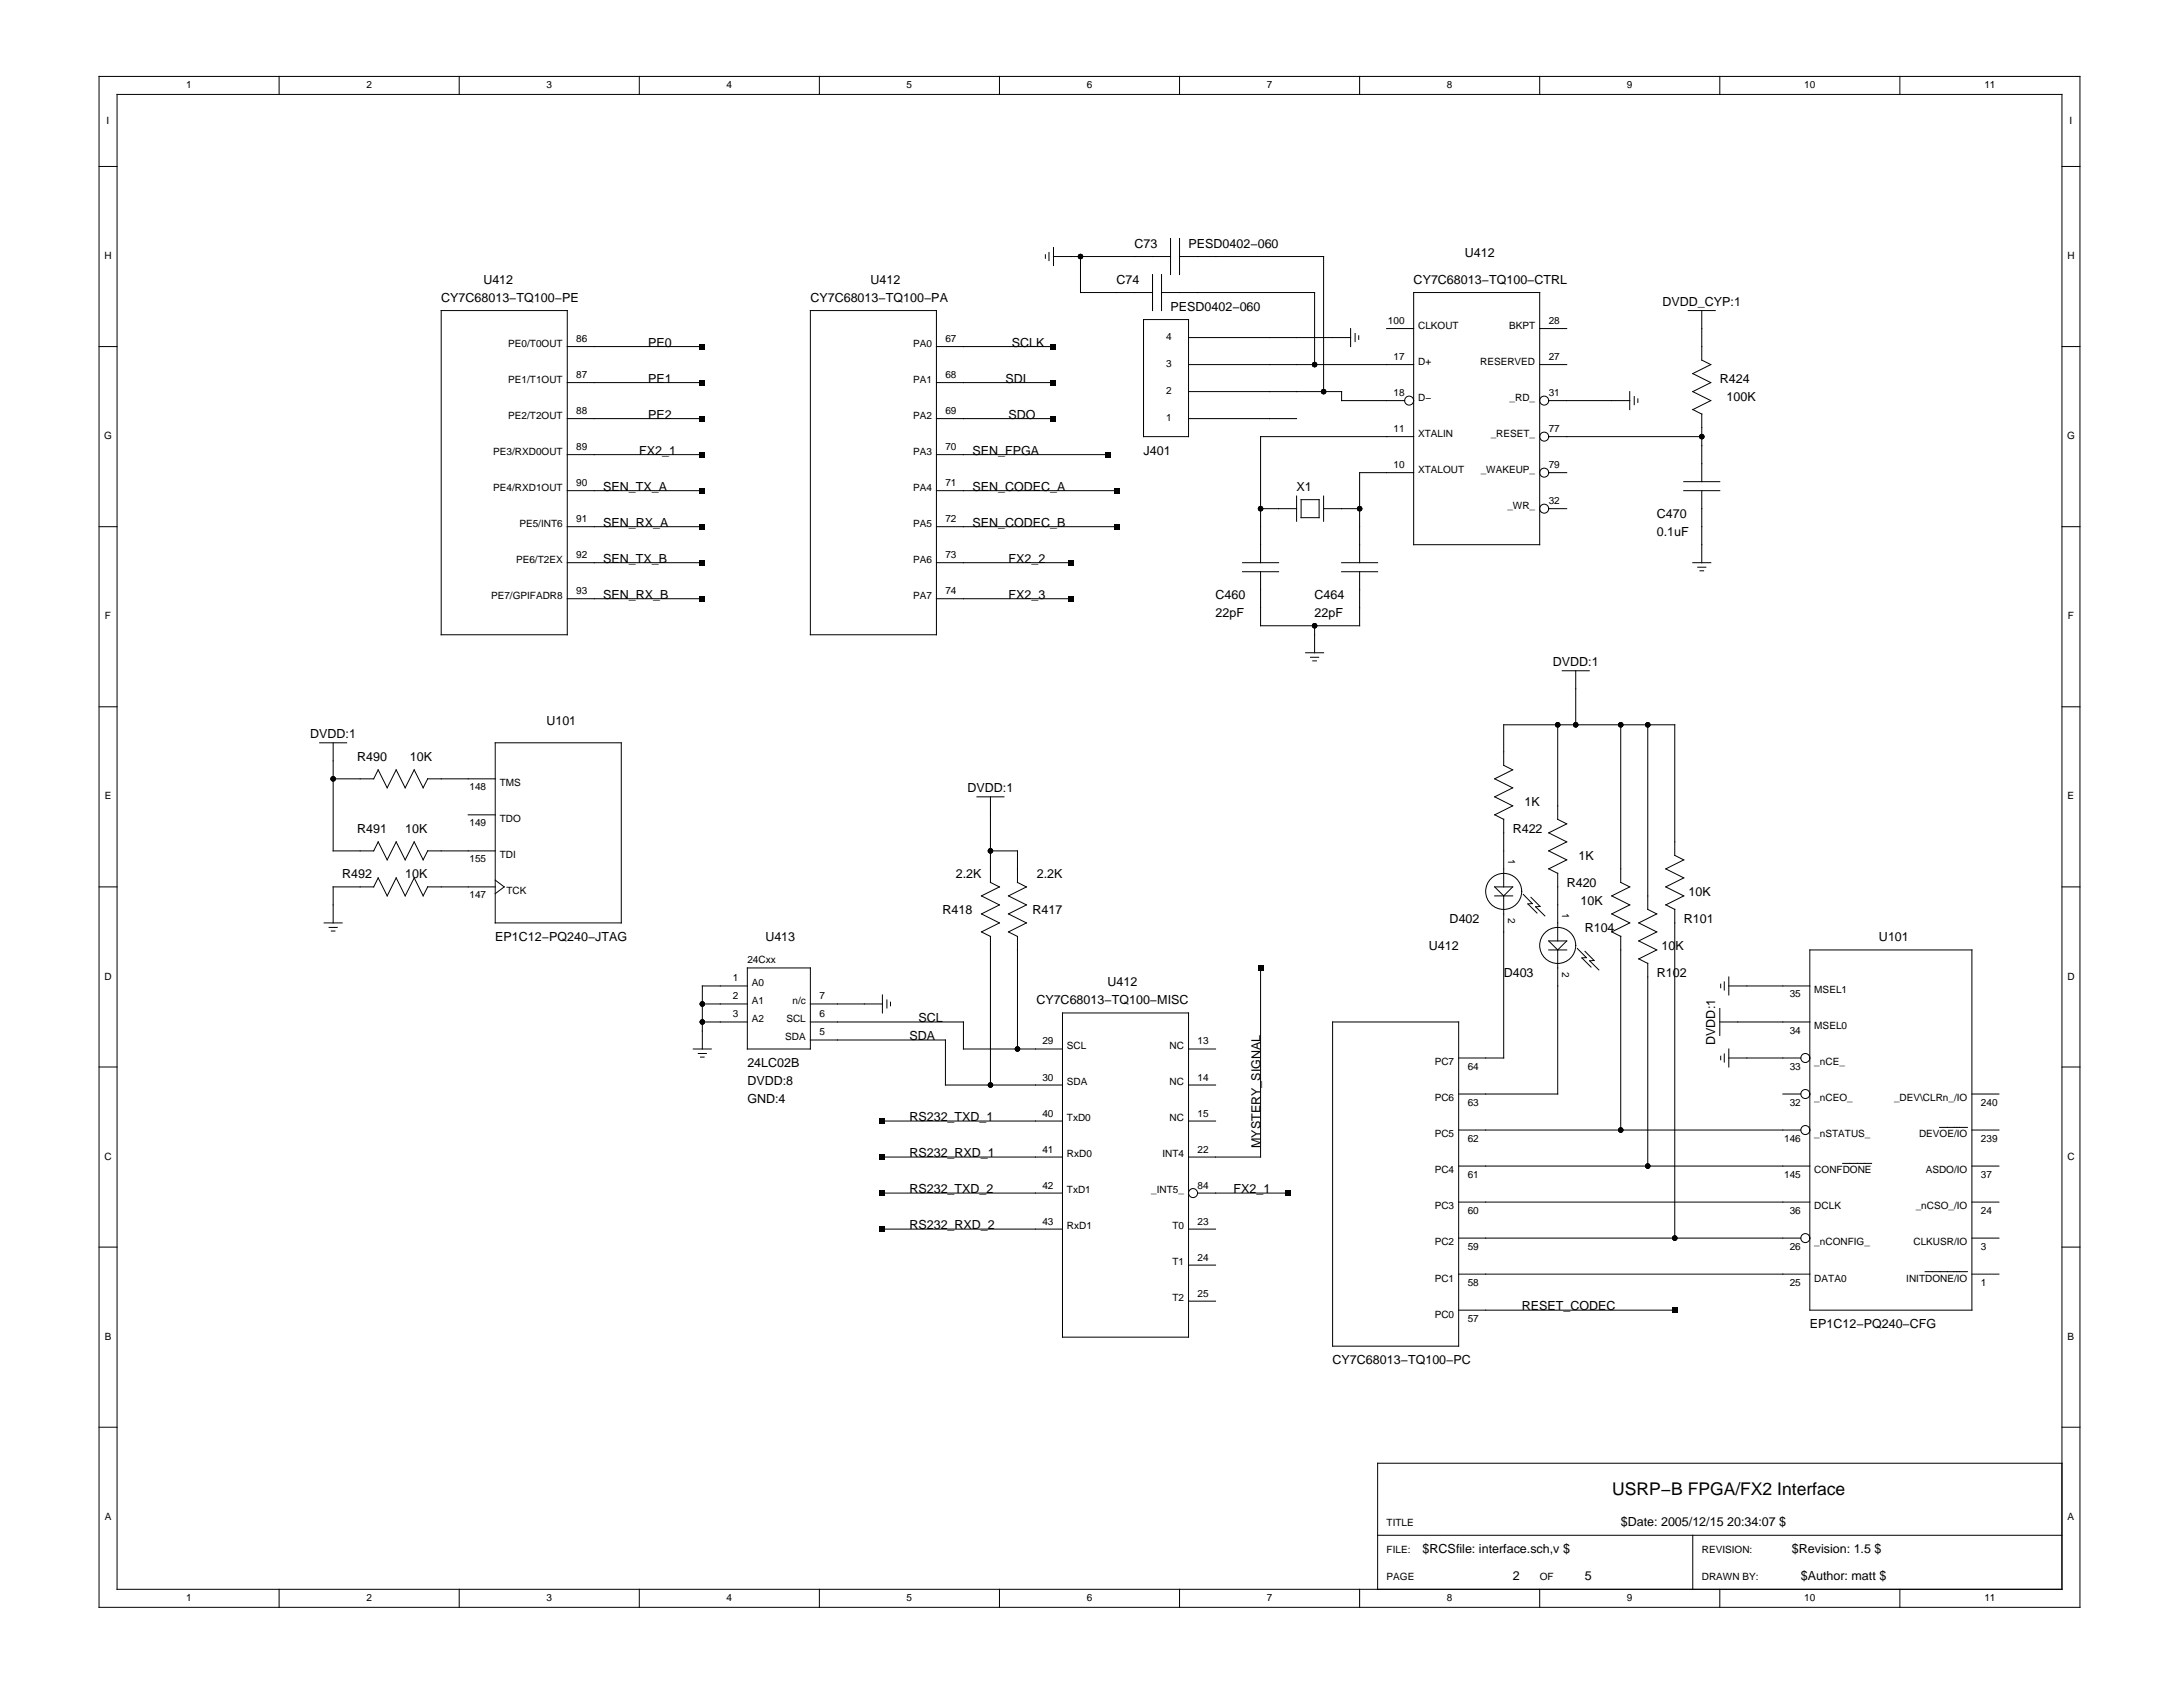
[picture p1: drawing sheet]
<svg xmlns="http://www.w3.org/2000/svg" width="279mm" height="216mm" viewBox="0 0 279 216" stroke-linecap="round" stroke-linejoin="round" font-family="sans-serif">
<g fill="none" stroke="#000" stroke-width=".13">
<path d="M12.7 9.8h254v196.3h-254zM15 12.1h249.4v191.7h-249.4zM35.8 9.8v2.3M58.9 9.8v2.3M82 9.8v2.3M105.1 9.8v2.3M128.2 9.8v2.3M151.2 9.8v2.3M174.3 9.8v2.3M197.4 9.8v2.3M220.5 9.8v2.3M243.6 9.8v2.3"/>
<path d="M12.7 21.3h2.3M56.6 39.8h16.1v41.6h-16.1zM103.9 39.8h16.2v41.6h-16.2zM134 32.7v.4M134.5 32.4v1M135.1 32.9h15M135.1 31.7v2.3M138.5 32.9v4.6h9.3M147.8 35.2v4.6M148.9 37.5h19.7v9.2M148.9 35.2v4.6M150.1 30.6v4.6"/>
<path d="M151.2 32.9h18.5v17.3M151.2 30.6v4.6M181.3 37.5h16.1v32.3h-16.1zM216.5 39.8h3.4M218.2 39.8v6.4l1.2 .5-2.3 1.2 2.3 1.2-2.3 1.1 2.3 1.2-2.3 1.1 1.1 .6v8.7M264.4 21.3h2.3M12.7 44.4h2.3M72.7 53.7h17.4M72.7 44.4h17.4M72.7 49.1h17.4M72.7 58.3h17.4M120.1 53.7h15"/>
<path d="M120.1 44.4h15M120.1 49.1h15M120.1 58.3h21.9M146.6 41h5.8v15h-5.8zM152.4 46.7h28.9M152.4 50.2h19.6v1.2h8.1M152.4 43.3h20.8M152.4 53.7h13.9M173.2 42.1v2.3M173.8 42.8v1M174.2 43v.5M177.8 42.1h3.5"/>
<path d="M181.3 56h-19.7v16.1M197.4 42.1h3.5M197.4 46.7h3.5M198.6 51.4h10.4M198.6 56h19.6M209 50.2v2.3M209.5 50.8v1.1M210 51.1v.5M264.4 44.4h2.3M12.7 67.5h2.3M72.7 72.1h17.4M72.7 62.9h17.4"/>
<path d="M72.7 67.5h17.4M72.7 76.8h17.4M120.1 72.1h17.3M120.1 62.9h23.1M120.1 67.5h23.1M120.1 76.8h17.3M159.3 72.1h4.6M159.3 73.3h4.6M161.6 65.2h4.7M161.6 73.3v6.9h12.7v-6.9M166.3 63.6v3.2M166.8 64.1h2.3v2.3h-2.3z"/>
<path d="M169.7 65.2h4.6M169.7 63.6v3.2M172 72.1h4.6M172 73.3h4.6M181.3 60.6h-7v11.5M198.6 60.6h2.3M198.6 65.2h2.3M215.9 61.8h4.6M215.9 62.9h4.6M217.1 72.1h2.3M217.7 72.7h1M218 73.2h.4"/>
<path d="M218.2 62.9v9.2M264.4 67.5h2.3M12.7 90.6h2.3M41 95.2h3.4M42.7 95.2v13.9h5.2l.6-1.2 1.1 2.3 1.2-2.3 1.2 2.3 1.1-2.3 1.2 2.3M42.7 99.9h5.2l.6-1.2 1.1 2.3 1.2-2.3 1.2 2.3 1.1-2.3 1.2 2.3M54.8 99.9h8.7M54.8 99.9l-.5 1.1M63.5 95.2h16.2v23.1h-16.2zM167.4 83.7h2.3M168 84.3h1.1M168.3 84.7h.5"/>
<path d="M168.6 80.2v3.5M199.7 92.9v12.1l1.2 .6-2.3 1.2 2.3 1.1-2.3 1.2 2.3 1.1-2.3 1.2 1.1 .6M200.3 86h3.5M202 86v6.9M207.8 92.9v20.2l1.2 .6-2.3 1.2 2.3 1.1-2.3 1.2 2.3 1.1-2.3 1.2 1.1 .6v24.8M211.3 92.9v23.7l1.1 .6-2.3 1.1 2.3 1.2-2.3 1.1 2.3 1.2-2.3 1.1 1.2 .6v26M264.4 90.6h2.3M12.7 113.7h2.3M41.6 118.3h2.3M42.2 118.9h1M42.5 119.4h.4M54.3 114.9l-1.2-2.3-1.1 2.3-1.2-2.3-1.2 2.3-1.1-2.3-.6 1.1h-5.2v4.6"/>
<path d="M54.8 113.7h8.7M54.8 109.1h8.7M54.8 109.1l-.5 1.1M54.8 113.7l-.5 1.2M60 104.5h3.5M63.5 112.8l1.2 .9-1.2 .9M125.3 102.2h3.4M127 109.1h3.5v4.1M127 102.2v11M127 113.1l1.2 .6-2.4 1.2 2.4 1.1-2.4 1.2 2.4 1.1-2.4 1.2 1.2 .6v19M130.5 113.1l1.1 .6-2.3 1.2 2.3 1.1-2.3 1.2 2.3 1.1-2.3 1.2 1.2 .6v14.4M191.7 113.7h2.3l-1.2 1.2z"/>
<path d="M191.7 114.9h2.3M192.8 114.9v20.7h-5.8M192.8 105l-1.1-.5 2.3-1.2-2.3-1.1 2.3-1.2-2.3-1.1 2.3-1.2-1.2-.6v-5.2h21.9v16.8l1.2 .5-2.3 1.2 2.3 1.2-2.3 1.1 2.3 1.2-2.3 1.1 1.1 .6M192.8 105v8.7M195.3 114.7l1.2 1.1-.6 .1 1.2 1.2M196.3 115l1.2 1.2-.6 .1 1.2 1.1M199.7 112v8.6M214.7 116.6v42.1M264.4 113.7h2.3M12.7 136.8h2.3M88.9 134.5h2.3M89.5 135.1h1.1"/>
<path d="M89.8 135.5h.5M90.1 131h5.7M90.1 128.7h5.7M95.8 124.1h8.1v10.4h-8.1zM95.8 126.4h-5.7v8.1M103.9 131h19.6v3.5h12.7M103.9 133.3h17.3v5.8h15M103.9 128.7h9.2M113.1 127.6v2.3M113.7 128.2v1M114.2 128.5v.4M136.2 129.9h16.2v41.5h-16.2z"/>
<path d="M152.4 134.5h3.5M152.4 139.1h3.5M161.6 124.1v24.2h-9.2M170.9 131h16.1v41.6h-16.1zM198.6 121.8h2.3M198.6 120.6h2.3l-1.2 1.2zM199.7 121.8v18.5h-12.7M202.3 121.6l1.1 1.2h-.6l1.2 1.2M203.2 122l1.2 1.1-.6 .1 1.2 1.2M220.5 131h11.6M220.5 129.3v3.5M220.6 126.2v.4"/>
<path d="M220.6 135.4v.5M221.1 125.9v1M221.1 135.1v1.1M221.7 135.6h9.2M221.7 126.4h10.4M221.7 125.3v2.3M221.7 134.5v2.3M232.1 121.8h20.7v46.2h-20.7zM264.4 136.8h2.3M12.7 159.9h2.3M113.1 143.7h23.1M113.1 148.3h23.1"/>
<path d="M113.1 153h23.1M113.1 157.6h23.1M152.4 143.7h3.5M152.4 157.6h3.5M153.6 153h11.5M187 158.7h43.9M187 154.1h45.1M187 149.5h45.1M187 144.9h43.9M228.6 140.3h2.3M236.3 149.2h3.7M248.7 144.5h3.6"/>
<path d="M252.8 158.7h3.5M252.8 154.1h3.5M252.8 149.5h3.5M252.8 144.9h3.5M252.8 140.3h3.5M264.4 159.9h2.3M152.4 162.2h3.5M152.4 166.8h3.5M187 168h27.7M187 163.4h45.1M246.9 163h5.4M252.8 163.4h3.5"/>
<path d="M12.7 183h2.3M176.6 196.8h87.8M217.1 196.8v7M264.4 187.6h-87.8v16.2M264.4 183h2.3M35.8 203.8v2.3M58.9 203.8v2.3M82 203.8v2.3M105.1 203.8v2.3M128.2 203.8v2.3M151.2 203.8v2.3M174.3 203.8v2.3"/>
<path d="M197.4 203.8v2.3M220.5 203.8v2.3M243.6 203.8v2.3"/>
<circle cx="180.7" cy="51.4" r=".58"/>
<circle cx="198" cy="56" r=".58"/>
<circle cx="198" cy="51.4" r=".58"/>
<circle cx="198" cy="65.2" r=".58"/>
<circle cx="198" cy="60.6" r=".58"/>
<circle cx="192.8" cy="114.3" r="2.31"/>
<circle cx="199.7" cy="121.2" r="2.31"/>
<circle cx="231.5" cy="135.6" r=".58"/>
<circle cx="153" cy="153" r=".58"/>
<circle cx="231.5" cy="144.9" r=".58"/>
<circle cx="231.5" cy="140.3" r=".58"/>
<circle cx="231.5" cy="158.7" r=".58"/>
</g>
<g fill="#000">
<path d="M89.7 44.1h.7v.7h-.7zM89.7 48.7h.7v.7h-.7zM89.7 53.3h.7v.7h-.7zM89.7 57.9h.7v.7h-.7zM134.7 44.1h.7v.7h-.7zM134.7 53.3h.7v.7h-.7zM134.7 48.7h.7v.7h-.7zM141.7 57.9h.7v.7h-.7zM89.7 71.8h.7v.7h-.7zM89.7 76.4h.7v.7h-.7zM89.7 62.6h.7v.7h-.7zM89.7 67.2h.7v.7h-.7z"/>
<path d="M137 71.8h.7v.7h-.7zM137 76.4h.7v.7h-.7zM142.8 67.2h.7v.7h-.7zM142.8 62.6h.7v.7h-.7zM161.3 123.8h.7v.6h-.7zM112.8 143.4h.7v.7h-.7zM112.8 148h.7v.7h-.7zM112.8 152.6h.7v.7h-.7zM112.8 157.2h.7v.7h-.7zM164.8 152.6h.6v.7h-.6zM214.4 167.6h.7v.7h-.7z"/>
<circle cx="138.5" cy="32.9" r=".35"/>
<circle cx="168.6" cy="46.7" r=".35"/>
<circle cx="169.7" cy="50.2" r=".35"/>
<circle cx="218.2" cy="56" r=".35"/>
<circle cx="161.6" cy="65.2" r=".35"/>
<circle cx="174.3" cy="65.2" r=".35"/>
<circle cx="42.7" cy="99.9" r=".35"/>
<circle cx="168.6" cy="80.2" r=".35"/>
<circle cx="199.7" cy="92.9" r=".35"/>
<circle cx="202" cy="92.9" r=".35"/>
<circle cx="207.8" cy="92.9" r=".35"/>
<circle cx="211.3" cy="92.9" r=".35"/>
<circle cx="127" cy="109.1" r=".35"/>
<circle cx="90.1" cy="131" r=".35"/>
<circle cx="90.1" cy="128.7" r=".35"/>
<circle cx="127" cy="139.1" r=".35"/>
<circle cx="130.5" cy="134.5" r=".35"/>
<circle cx="207.8" cy="144.9" r=".35"/>
<circle cx="211.3" cy="149.5" r=".35"/>
<circle cx="214.7" cy="158.7" r=".35"/>
</g>
<text font-size="2.2" x="206.7" y="191.7">USRP−B FPGA/FX2 Interface</text>
<g font-size="1.6">
<text x="145.5" y="31.7">C73</text>
<text x="152.4" y="31.7">PESD0402−060</text>
<text x="187.8" y="32.9">U412</text>
<text x="56.6" y="38.7">CY7C68013−TQ100−PE</text>
<text x="62" y="36.4">U412</text>
<text x="103.9" y="38.7">CY7C68013−TQ100−PA</text>
<text x="111.6" y="36.4">U412</text>
<text x="143.2" y="36.4">C74</text>
<text x="150.1" y="39.8">PESD0402−060</text>
<text x="181.3" y="36.4">CY7C68013−TQ100−CTRL</text>
<text x="213.2" y="39.2">DVDD_CYP:1</text>
<text x="83.1" y="44.4">PE0</text>
<text x="129.7" y="44.4">SCLK</text>
<text x="83.1" y="49.1">PE1</text>
<text x="83.1" y="53.7">PE2</text>
<text x="128.9" y="49.1">SDI</text>
<text x="129.3" y="53.7">SDO</text>
<text x="220.5" y="49.1">R424</text>
<text x="221.4" y="51.4">100K</text>
<text x="82" y="58.3">FX2_1</text>
<text x="124.7" y="58.3">SEN_FPGA</text>
<text x="146.6" y="58.3">J401</text>
<text x="77.4" y="62.9">SEN_TX_A</text>
<text x="124.7" y="62.9">SEN_CODEC_A</text>
<text x="166.3" y="62.9">X1</text>
<text x="77.4" y="67.5">SEN_RX_A</text>
<text x="124.7" y="67.5">SEN_CODEC_B</text>
<text x="212.4" y="66.4">C470</text>
<text x="212.4" y="68.7">0.1uF</text>
<text x="77.4" y="72.1">SEN_TX_B</text>
<text x="77.4" y="76.8">SEN_RX_B</text>
<text x="129.3" y="72.1">FX2_2</text>
<text x="129.3" y="76.8">FX2_3</text>
<text x="155.9" y="76.8">C460</text>
<text x="168.6" y="76.8">C464</text>
<text x="155.9" y="79.1">22pF</text>
<text x="168.6" y="79.1">22pF</text>
<text x="199.1" y="85.4">DVDD:1</text>
<text x="39.8" y="94.7">DVDD:1</text>
<text x="70.1" y="93">U101</text>
<text x="45.8" y="97.6">R490</text>
<text x="52.6" y="97.6">10K</text>
<text x="124.1" y="101.6">DVDD:1</text>
<text x="45.8" y="106.8">R491</text>
<text x="52" y="106.8">10K</text>
<text x="194" y="106.8">R422</text>
<text x="195.5" y="103.3">1K</text>
<text x="43.9" y="112.6">R492</text>
<text x="52" y="112.6">10K</text>
<text x="122.5" y="112.6">2.2K</text>
<text x="132.9" y="112.6">2.2K</text>
<text x="200.9" y="113.7">R420</text>
<text x="202.4" y="110.3">1K</text>
<text x="120.9" y="117.2">R418</text>
<text x="132.4" y="117.2">R417</text>
<text x="185.9" y="118.3">D402</text>
<text x="202.7" y="116">10K</text>
<text x="203.2" y="119.5">R104</text>
<text x="215.9" y="118.3">R101</text>
<text x="216.5" y="114.9">10K</text>
<text x="63.5" y="120.7">EP1C12−PQ240−JTAG</text>
<text x="98.1" y="120.6">U413</text>
<text x="183.2" y="121.8">U412</text>
<text x="192.8" y="125.3">D403</text>
<text x="212.4" y="125.3">R102</text>
<text x="213" y="121.8">10K</text>
<text x="240.9" y="120.6">U101</text>
<text x="117.8" y="131">SCL</text>
<text x="132.9" y="128.7">CY7C68013−TQ100−MISC</text>
<text x="142" y="126.4">U412</text>
<text x="95.8" y="136.8">24LC02B</text>
<text x="116.6" y="133.3">SDA</text>
<text x="219.9" y="134" transform="rotate(-90 219.9 134)">DVDD:1</text>
<text x="95.8" y="141.4">GND:4</text>
<text x="95.8" y="139.1">DVDD:8</text>
<text x="116.6" y="143.7">RS232_TXD_1</text>
<text x="116.6" y="148.3">RS232_RXD_1</text>
<text x="161.6" y="147.2" transform="rotate(-90 161.6 147.2)">MYSTERY_SIGNAL</text>
<text x="116.6" y="153">RS232_TXD_2</text>
<text x="158.2" y="153">FX2_1</text>
<text x="116.6" y="157.6">RS232_RXD_2</text>
<text x="195.1" y="168">RESET_CODEC</text>
<text x="232.1" y="170.3">EP1C12−PQ240−CFG</text>
<text x="170.9" y="174.9">CY7C68013−TQ100−PC</text>
<text x="207.8" y="195.7">$Date: 2005/12/15 20:34:07 $</text>
<text x="182.4" y="199.1">$RCSfile: interface.sch,v $</text>
<text x="194" y="202.6">2</text>
<text x="203.2" y="202.6">5</text>
<text x="229.8" y="199.1">$Revision: 1.5 $</text>
<text x="230.9" y="202.6">$Author: matt $</text>
</g>
<g font-size="1.3">
<text x="23.9" y="11.3">1</text>
<text x="47" y="11.3">2</text>
<text x="70.1" y="11.3">3</text>
<text x="93.2" y="11.3">4</text>
<text x="116.3" y="11.3">5</text>
<text x="139.3" y="11.3">6</text>
<text x="162.4" y="11.3">7</text>
<text x="185.5" y="11.3">8</text>
<text x="208.6" y="11.3">9</text>
<text x="231.4" y="11.3">10</text>
<text x="254.4" y="11.3">11</text>
<text x="13.7" y="15.9">I</text>
<text x="265.4" y="15.9">I</text>
<text x="13.4" y="33.2">H</text>
<text x="265.1" y="33.2">H</text>
<text x="178" y="41.5">100</text>
<text x="198.6" y="41.5">28</text>
<text x="65.2" y="44.4">PE0/T0OUT</text>
<text x="73.9" y="43.9">86</text>
<text x="117.1" y="44.4">PA0</text>
<text x="121.2" y="43.9">67</text>
<text x="149.5" y="47.1">3</text>
<text x="149.5" y="43.6">4</text>
<text x="178.7" y="46.2">17</text>
<text x="181.8" y="42.1">CLKOUT</text>
<text x="181.8" y="46.7">D+</text>
<text x="189.8" y="46.7">RESERVED</text>
<text x="193.5" y="42.1">BKPT</text>
<text x="198.6" y="46.2">27</text>
<text x="65.2" y="49.1">PE1/T1OUT</text>
<text x="65.2" y="53.7">PE2/T2OUT</text>
<text x="73.9" y="48.5">87</text>
<text x="73.9" y="53.1">88</text>
<text x="117.1" y="49.1">PA1</text>
<text x="117.1" y="53.7">PA2</text>
<text x="121.2" y="48.5">68</text>
<text x="121.2" y="53.1">69</text>
<text x="149.5" y="50.5">2</text>
<text x="178.7" y="50.8">18</text>
<text x="181.8" y="51.4">D−</text>
<text x="193.6" y="51.4">_RD_</text>
<text x="198.6" y="50.8">31</text>
<text x="13.4" y="56.3">G</text>
<text x="63.2" y="58.3">PE3/RXD0OUT</text>
<text x="73.9" y="57.7">89</text>
<text x="117.1" y="58.3">PA3</text>
<text x="121.2" y="57.7">70</text>
<text x="149.5" y="54">1</text>
<text x="178.7" y="55.4">11</text>
<text x="181.8" y="56">XTALIN</text>
<text x="191.1" y="56">_RESET_</text>
<text x="198.6" y="55.4">77</text>
<text x="265" y="56.3">G</text>
<text x="63.2" y="62.9">PE4/RXD1OUT</text>
<text x="73.9" y="62.3">90</text>
<text x="117.1" y="62.9">PA4</text>
<text x="121.2" y="62.3">71</text>
<text x="178.7" y="60">10</text>
<text x="181.8" y="60.6">XTALOUT</text>
<text x="189.9" y="60.6">_WAKEUP_</text>
<text x="193.3" y="65.2">_WR_</text>
<text x="198.6" y="60">79</text>
<text x="198.6" y="64.6">32</text>
<text x="66.6" y="67.5">PE5/INT6</text>
<text x="73.9" y="66.9">91</text>
<text x="73.9" y="71.6">92</text>
<text x="117.1" y="67.5">PA5</text>
<text x="121.2" y="66.9">72</text>
<text x="121.2" y="71.6">73</text>
<text x="63" y="76.8">PE7/GPIFADR8</text>
<text x="66.2" y="72.1">PE6/T2EX</text>
<text x="73.9" y="76.2">93</text>
<text x="117.1" y="72.1">PA6</text>
<text x="117.1" y="76.8">PA7</text>
<text x="121.2" y="76.2">74</text>
<text x="13.5" y="79.4">F</text>
<text x="265.2" y="79.4">F</text>
<text x="60.2" y="101.3">148</text>
<text x="64.1" y="100.8">TMS</text>
<text x="13.4" y="102.5">E</text>
<text x="60.2" y="105.9">149</text>
<text x="64.1" y="105.4">TDO</text>
<text x="265.1" y="102.5">E</text>
<text x="60.2" y="110.6">155</text>
<text x="64.1" y="110">TDI</text>
<text x="193.4" y="110.1" transform="rotate(90 193.4 110.1)">1</text>
<text x="60.2" y="115.2">147</text>
<text x="64.9" y="114.7">TCK</text>
<text x="193.4" y="117.7" transform="rotate(90 193.4 117.7)">2</text>
<text x="200.3" y="117" transform="rotate(90 200.3 117)">1</text>
<text x="13.4" y="125.6">D</text>
<text x="94" y="125.8">1</text>
<text x="95.8" y="123.5">24Cxx</text>
<text x="200.3" y="124.7" transform="rotate(90 200.3 124.7)">2</text>
<text x="265.1" y="125.6">D</text>
<text x="94" y="130.4">3</text>
<text x="94" y="128.1">2</text>
<text x="96.4" y="126.4">A0</text>
<text x="96.4" y="131">A2</text>
<text x="96.4" y="128.7">A1</text>
<text x="100.8" y="131">SCL</text>
<text x="101.6" y="128.7">n/c</text>
<text x="105.1" y="130.4">6</text>
<text x="105.1" y="128.1">7</text>
<text x="229.5" y="127.9">35</text>
<text x="232.6" y="132">MSEL0</text>
<text x="232.6" y="127.4">MSEL1</text>
<text x="100.7" y="133.3">SDA</text>
<text x="105.1" y="132.8">5</text>
<text x="133.7" y="133.9">29</text>
<text x="136.8" y="134.5">SCL</text>
<text x="150" y="134.5">NC</text>
<text x="153.6" y="133.9">13</text>
<text x="184" y="136.6">PC7</text>
<text x="188.2" y="137.1">64</text>
<text x="229.5" y="137.1">33</text>
<text x="229.5" y="132.5">34</text>
<text x="232.6" y="136.6">_nCE_</text>
<text x="133.7" y="138.5">30</text>
<text x="133.7" y="143.1">40</text>
<text x="136.8" y="139.1">SDA</text>
<text x="136.8" y="143.7">TxD0</text>
<text x="150" y="139.1">NC</text>
<text x="150" y="143.7">NC</text>
<text x="153.6" y="138.5">14</text>
<text x="153.6" y="143.1">15</text>
<text x="184" y="141.2">PC6</text>
<text x="188.2" y="141.8">63</text>
<text x="229.5" y="141.8">32</text>
<text x="232.6" y="141.2">_nCEO_</text>
<text x="242.9" y="141.2">_DEV\CLRn_/IO</text>
<text x="254" y="141.8">240</text>
<text x="13.4" y="148.7">C</text>
<text x="133.7" y="147.8">41</text>
<text x="136.8" y="148.3">RxD0</text>
<text x="149" y="148.3">INT4</text>
<text x="153.6" y="147.8">22</text>
<text x="184" y="145.8">PC5</text>
<text x="188.2" y="146.4">62</text>
<text x="228.8" y="146.4">146</text>
<text x="232.6" y="145.8">_nSTATUS_</text>
<text x="246.1" y="145.8">DEVOE/IO</text>
<text x="254" y="146.4">239</text>
<text x="265.1" y="148.7">C</text>
<text x="133.7" y="152.4">42</text>
<text x="136.8" y="153">TxD1</text>
<text x="147.6" y="153">_INT5_</text>
<text x="153.6" y="152.4">84</text>
<text x="184" y="155.1">PC3</text>
<text x="184" y="150.4">PC4</text>
<text x="188.2" y="155.6">60</text>
<text x="188.2" y="151">61</text>
<text x="228.8" y="151">145</text>
<text x="229.5" y="155.6">36</text>
<text x="232.6" y="155.1">DCLK</text>
<text x="232.6" y="150.4">CONFDONE</text>
<text x="245.6" y="155.1">_nCSO_/IO</text>
<text x="246.9" y="150.4">ASDO/IO</text>
<text x="254" y="155.6">24</text>
<text x="254" y="151">37</text>
<text x="133.7" y="157">43</text>
<text x="136.8" y="157.6">RxD1</text>
<text x="150.3" y="157.6">T0</text>
<text x="153.6" y="157">23</text>
<text x="153.6" y="161.6">24</text>
<text x="184" y="159.7">PC2</text>
<text x="188.2" y="160.2">59</text>
<text x="229.5" y="160.2">26</text>
<text x="232.6" y="159.7">_nCONFIG_</text>
<text x="245.4" y="159.7">CLKUSR/IO</text>
<text x="254" y="160.2">3</text>
<text x="150.3" y="162.2">T1</text>
<text x="150.3" y="166.8">T2</text>
<text x="153.6" y="166.2">25</text>
<text x="184" y="164.3">PC1</text>
<text x="188.2" y="164.8">58</text>
<text x="229.5" y="164.8">25</text>
<text x="232.6" y="164.3">DATA0</text>
<text x="244.4" y="164.3">INITDONE/IO</text>
<text x="254" y="164.8">1</text>
<text x="13.4" y="171.8">B</text>
<text x="184" y="168.9">PC0</text>
<text x="188.2" y="169.4">57</text>
<text x="265.1" y="171.8">B</text>
<text x="13.4" y="194.9">A</text>
<text x="177.8" y="195.7">TITLE</text>
<text x="265.1" y="194.9">A</text>
<text x="177.8" y="199.1">FILE:</text>
<text x="177.8" y="202.6">PAGE</text>
<text x="197.4" y="202.6">OF</text>
<text x="218.2" y="199.1">REVISION:</text>
<text x="218.2" y="202.6">DRAWN BY:</text>
<text x="23.9" y="205.2">1</text>
<text x="47" y="205.2">2</text>
<text x="70.1" y="205.2">3</text>
<text x="93.2" y="205.2">4</text>
<text x="116.3" y="205.2">5</text>
<text x="139.3" y="205.2">6</text>
<text x="162.4" y="205.2">7</text>
<text x="185.5" y="205.2">8</text>
<text x="208.6" y="205.2">9</text>
<text x="231.4" y="205.2">10</text>
<text x="254.4" y="205.2">11</text>
</g>
</svg>
